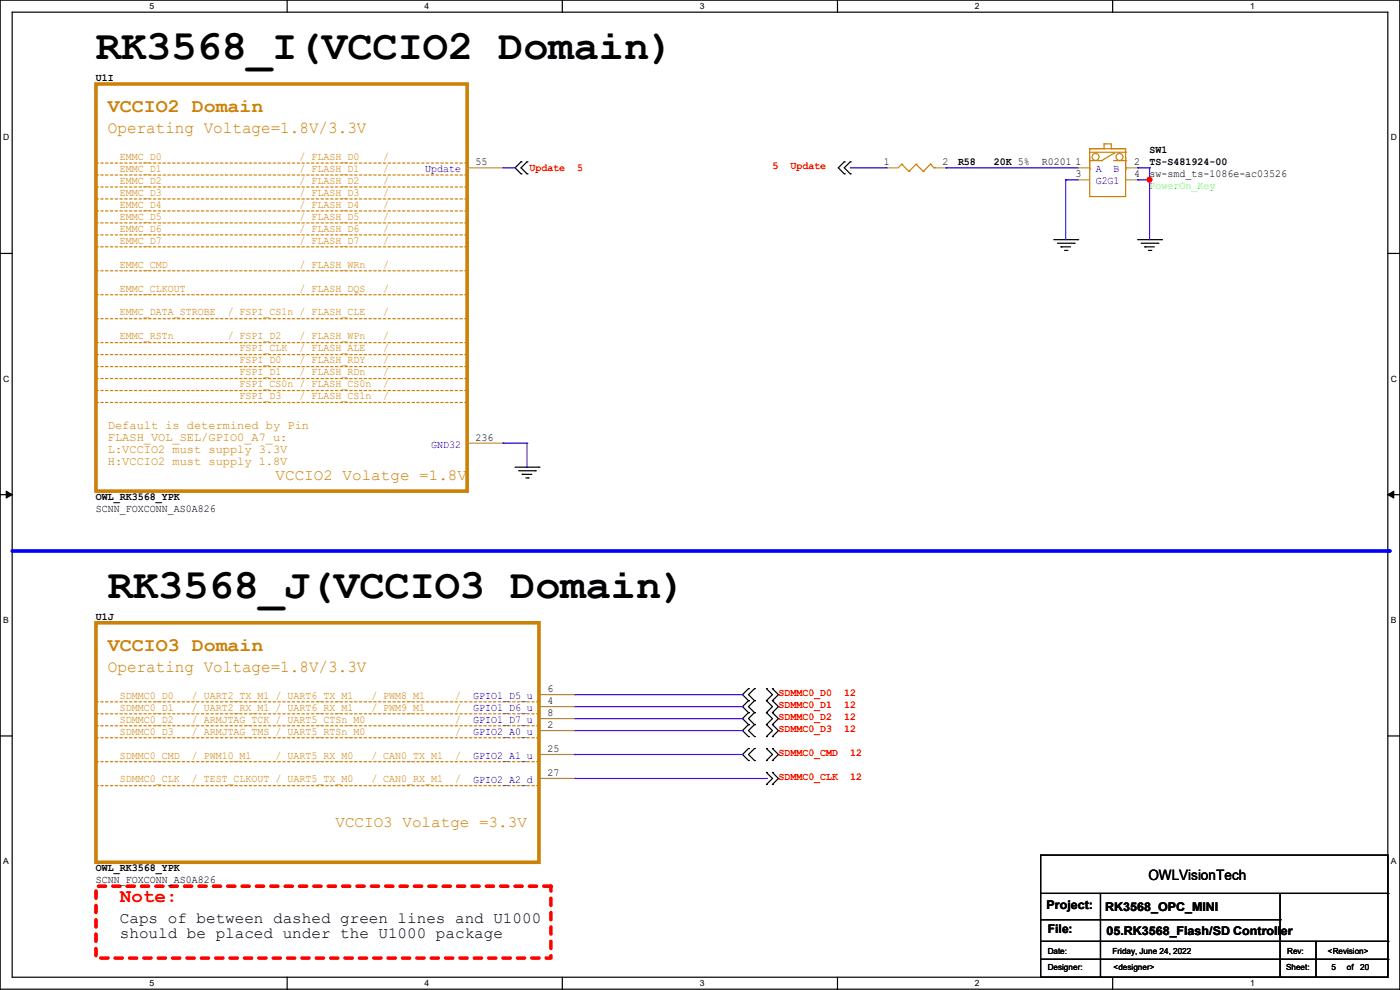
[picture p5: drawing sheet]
<svg xmlns="http://www.w3.org/2000/svg" width="297mm" height="210mm" viewBox="0 0 297 210" stroke-linecap="round" stroke-linejoin="round" font-family="sans-serif">
<path d="M0 0h297v209.8h-297zM2.6 2.6h291.8v204.7h-291.8z" fill="none" stroke="#000" stroke-width=".25"/>
<g fill="#fff">
<path d="M31.7 .3h1v2h-1z"/>
<path d="M31.7 207.6h1v1.9h-1z"/>
</g>
<path d="M60.9 0v2.6M60.9 207.3v2.5" fill="none" stroke="#000" stroke-width=".25"/>
<g fill="#fff">
<path d="M90.1 .3h1v2h-1z"/>
<path d="M90.1 207.6h1v1.9h-1z"/>
</g>
<path d="M119.3 0v2.6M119.3 207.3v2.5" fill="none" stroke="#000" stroke-width=".25"/>
<g fill="#fff">
<path d="M148.5 .3h.9v2h-.9z"/>
<path d="M148.5 207.6h.9v1.9h-.9z"/>
</g>
<path d="M177.7 0v2.6M177.7 207.3v2.5" fill="none" stroke="#000" stroke-width=".25"/>
<g fill="#fff">
<path d="M206.8 .3h1v2h-1z"/>
<path d="M206.8 207.6h1v1.9h-1z"/>
</g>
<path d="M236.1 0v2.6M236.1 207.3v2.5" fill="none" stroke="#000" stroke-width=".25"/>
<g fill="#fff">
<path d="M265.2 .3h1v2h-1z"/>
<path d="M265.2 207.6h1v1.9h-1z"/>
<path d="M.7 28.2h1.2v1.9h-1.2z"/>
<path d="M295.1 28.2h1.2v1.9h-1.2z"/>
<path d="M.7 79.3h1.2v2h-1.2z"/>
<path d="M295.1 79.3h1.2v2h-1.2z"/>
</g>
<path d="M0 53.8h2.6M294.4 53.8h2.6" fill="none" stroke="#000" stroke-width=".25"/>
<g fill="#fff">
<path d="M.7 130.5h1.2v2h-1.2z"/>
<path d="M295.1 130.5h1.1v2h-1.1z"/>
</g>
<path d="M0 104.9h2.6M294.4 104.9h2.6" fill="none" stroke="#000" stroke-width=".25"/>
<path d="M1.3 104.2l1.3 .7-1.3 .8zM294.4 104.9l1.3-.7v1.5z" fill="#000" stroke="#000" stroke-width=".21"/>
<g fill="#fff">
<path d="M.7 181.7h1.2v2h-1.2z"/>
<path d="M295.1 181.7h1.1v2h-1.1z"/>
</g>
<path d="M0 156.1h2.6M294.4 156.1h2.6" fill="none" stroke="#000" stroke-width=".25"/>
<path d="M2.6 116.9h292.1" fill="none" stroke="#00f" stroke-width=".76"/>
<circle cx="294.7" cy="116.9" r=".38" fill="#00f"/>
<path d="M20.4 188h96.5v15.2h-96.5z" fill="none" stroke="#f00" stroke-width=".76" stroke-dasharray="1.5 1.5"/>
<g fill="none" stroke="#000" stroke-width=".25">
<path d="M110.5 34.3h.1M110.5 36.9h.1M110.5 34.3l-1.2 1.3 1.2 1.3M111.8 36.9h.1M111.8 34.3h.1M111.8 34.3l-1.3 1.3 1.3 1.3M179.1 36.9h.1M179.1 34.3h.1M179.1 34.3l-1.3 1.3 1.3 1.3M180.4 36.9h.1M180.4 34.3h.1M180.4 34.3l-1.3 1.3 1.3 1.3"/>
<path d="M223.6 50.8h5M224.3 51.6h3.6M225.1 52.4h.1M225.1 52.4h2M225.8 53.1h.6M226.4 53.1h.1M227.9 51.6h.1M228.6 50.8h.1M241.3 50.8h5.1M242.1 51.6h3.6M242.9 52.4h.1M242.9 52.4h2"/>
<path d="M243.6 53.1h.5M244.1 53.1h.1M245.7 51.6h.1M246.4 50.8h.1M109.3 99.1h5M110 99.9h3.6M113.6 99.9h.1M114.3 99.1h.1M110.8 100.6h.1M110.8 100.6h2M111.5 101.4h.6M112.1 101.4h.1"/>
<path d="M158.8 146.1h.1M158.8 148.6h.1M158.8 151.2h.1M158.8 158.8h.1M158.8 153.7h.1M158.8 156.3h.1M158.8 146.1l-1.3 1.3 1.3 1.2M158.8 153.7l-1.3 1.3 1.3 1.3M158.8 148.6l-1.3 1.3 1.3 1.3M158.8 158.8l-1.3 1.3 1.3 1.2M158.8 151.2l-1.3 1.2 1.3 1.3M160.1 148.6h.1"/>
<path d="M160.1 146.1h.1M160.1 151.2h.1M160.1 158.8h.1M160.1 153.7h.1M160.1 156.3h.1M160.1 146.1l-1.3 1.3 1.3 1.2M160.1 151.2l-1.3 1.2 1.3 1.3M160.1 148.6l-1.3 1.3 1.3 1.3M160.1 153.7l-1.3 1.3 1.3 1.3M160.1 158.8l-1.3 1.3 1.3 1.2M162.6 148.6h.1M162.6 146.1h.1"/>
<path d="M162.6 151.2h.1M162.6 158.8h.1M162.6 153.7h.1M162.6 156.3h.1M162.6 151.2l1.3 1.2-1.3 1.3M162.6 146.1l1.3 1.3-1.3 1.2M162.6 153.7l1.3 1.3-1.3 1.3M162.6 148.6l1.3 1.3-1.3 1.3M162.6 158.8l1.3 1.3-1.3 1.2M163.9 148.6h.1M163.9 146.1h.1M163.9 151.2h.1"/>
<path d="M163.9 158.8h.1M163.9 153.7h.1M163.9 156.3h.1M163.9 153.7l1.2 1.3-1.2 1.3M163.9 146.1l1.2 1.3-1.2 1.2M163.9 148.6l1.2 1.3-1.2 1.3M163.9 151.2l1.2 1.2-1.2 1.3M163.9 158.8l1.2 1.3-1.2 1.2M158.8 161.3h.1M160.1 161.3h.1M162.6 161.3h.1M162.6 166.4h.1"/>
<path d="M162.6 163.9h.1M162.6 163.9l1.3 1.2-1.3 1.3M163.9 161.3h.1M163.9 166.4h.1M163.9 163.9h.1M163.9 163.9l1.2 1.2-1.2 1.3M220.8 181.4h73.6v25.9h-73.6zM220.8 189.5h73.6M220.8 195.1h50.8M220.8 199.7h73.6M233.5 189.5v17.8M271.6 195.1h.1"/>
<path d="M271.6 199.7h.1M271.6 189.5v17.8M279.2 199.7v7.6M294.4 189.5h.1M294.4 199.7h.1M220.8 203.5h73.6M233.5 207.3h.1M271.6 207.3h.1M279.2 207.3h.1M294.4 203.5h.1"/>
</g>
<g fill="none" stroke="#cc8006" stroke-width=".25" stroke-dasharray=".5 .5">
<path d="M20.4 37.1h78.7M20.4 34.6h78.7M20.4 39.7h78.7M99.1 37.1h.1M99.1 34.6h.1M99.1 39.7h.1M20.4 42.2h78.7M20.4 47.3h78.7M20.4 52.4h78.7M20.4 44.7h78.7M20.4 49.8h78.7M20.4 57.4h78.7"/>
<path d="M99.1 42.2h.1M99.1 47.3h.1M99.1 52.4h.1M99.1 44.7h.1M99.1 49.8h.1M99.1 57.4h.1M20.4 75.2h78.7M20.4 77.8h78.7M20.4 62.5h78.7M20.4 72.7h78.7M20.4 67.6h78.7M99.1 75.2h.1"/>
<path d="M99.1 77.8h.1M99.1 62.5h.1M99.1 72.7h.1M99.1 67.6h.1M20.4 80.3h78.7M20.4 82.8h78.7M20.4 85.4h78.7M99.1 80.3h.1M99.1 82.8h.1M99.1 85.4h.1M20.4 151.4h93.9M20.4 156.5h93.9"/>
<path d="M20.4 154h93.9M20.4 148.9h93.9M114.3 151.4h.1M114.3 156.5h.1M114.3 154h.1M114.3 148.9h.1M20.4 166.7h93.9M20.4 161.6h93.9M114.3 166.7h.1M114.3 161.6h.1"/>
</g>
<path d="M20.4 17.8h78.7v86.4h-78.7zM20.4 132.1h93.9v50.8h-93.9z" fill="none" stroke="#cc8006" stroke-width=".76"/>
<g fill="none" stroke="#a84" stroke-width=".25">
<path d="M99.1 35.6h7.6M106.7 35.6h.1M188 35.6h.1M188 35.6h2.5M198.2 35.6h2.5M200.7 35.6h.1M228.6 35.6h.1M228.6 38.1h.1M228.6 35.6h2.6M228.6 38.1h2.6M238.8 35.6h2.5M238.8 38.1h2.5"/>
<path d="M241.3 35.6h.1M241.3 38.1h.1M99.1 94h7.6M106.7 94h.1M114.3 147.4h7.7M114.3 149.9h7.7M114.3 152.4h7.7M114.3 155h7.7M122 147.4h.1M122 149.9h.1M122 152.4h.1M122 155h.1"/>
<path d="M114.3 160.1h7.7M114.3 165.1h7.7M122 160.1h.1M122 165.1h.1"/>
</g>
<g fill="none" stroke="#cc8006" stroke-width=".25">
<path d="M191.3 34.8h.1M191.3 34.8l-.8 .8M191.3 34.8l1.5 1.6M192.8 36.4h.1M194.4 34.8h.1M194.4 34.8l-1.6 1.6M194.4 34.8l1.5 1.6M195.9 36.4h.1M197.4 34.8h.1M197.4 34.8l-1.5 1.6M197.4 34.8l.8 .8M198.2 35.6h.1"/>
<path d="M231.2 31.5h7.6v10.2h-7.6zM231.2 31.5h.1M231.2 35.9h.1M231.2 31.5h3M231.2 32.3h7.6M231.2 33.3v2.6M231.2 34.1h2.5M233.7 34.1h.1M234.2 30.5h.1M234.2 31.5h.1M234.2 30.5h1.6v1M234.2 30.5v1"/>
<path d="M235.8 31.5h.1M235.8 31.5h3M236.3 32.6h.1M236.3 34.1h2.5M236.3 32.6l-2.6 1.5M238.8 32.3h.1M238.8 35.9h.1M238.8 34.1h.1M238.8 33.3v2.6"/>
<circle cx="232.4" cy="33.3" r=".74"/>
<circle cx="237.5" cy="33.3" r=".74"/>
</g>
<g fill="none" stroke="#4200ff" stroke-width=".25">
<path d="M106.7 35.6h2.6M109.3 35.6h.1M180.4 35.6h7.6M188 35.6h.1M200.7 35.6h.1M200.7 35.6h27.9M226.1 38.1h.1M226.1 38.1h2.5M226.1 38.1v12.7M241.3 38.1h.1M241.3 35.6h.1M241.3 35.6h2.6"/>
<path d="M241.3 38.1h2.6M243.9 38.1h.1M243.9 35.6h.1M243.9 35.6v15.2M106.7 94h.1M106.7 94h5.1M111.8 94h.1M111.8 94v5.1M122 155h35.5M122 152.4h35.5M122 147.4h35.5M122 149.9h35.5"/>
<path d="M157.5 155h.1M157.5 152.4h.1M157.5 147.4h.1M157.5 149.9h.1M122 160.1h.1M122 160.1h35.5M122 165.1h40.6M162.6 165.1h.1"/>
</g>
<circle cx="243.9" cy="38.1" r=".49" fill="#f00" stroke="#f00" stroke-width=".25"/>
<g font-size="8.9">
<text x="20.4" y="12.5">RK3568_I(VCCIO2 Domain)</text>
<text x="22.9" y="126.8">RK3568_J(VCCIO3 Domain)</text>
</g>
<g font-size="4.1" fill="#cc8006">
<text x="22.9" y="23.8">VCCIO2 Domain</text>
<text x="22.9" y="138.1">VCCIO3 Domain</text>
</g>
<text font-size="4.1" fill="#f00" x="25.4" y="191.4">Note:</text>
<g font-size="3.6" fill="#cc8006">
<text x="22.9" y="28.2">Operating Voltage=1.8V/3.3V</text>
<text x="22.9" y="142.5">Operating Voltage=1.8V/3.3V</text>
</g>
<g font-size="3.3" fill="#cc8006">
<text x="58.5" y="101.7">VCCIO2 Volatge =1.8V</text>
<text x="71.2" y="175.4">VCCIO3 Volatge =3.3V</text>
</g>
<g font-size="3.3">
<text x="25.4" y="195.7">Caps of between dashed green lines and U1000</text>
<text x="25.4" y="199">should be placed under the U1000 package</text>
</g>
<text font-size="3" x="243.6" y="186.7">OWLVisionTech</text>
<g font-size="2.5" fill="#cc8006">
<text x="22.9" y="91">Default is determined by Pin</text>
<text x="22.9" y="93.6">FLASH_VOL_SEL/GPIO0_A7_u:</text>
<text x="22.9" y="96.1">L:VCCIO2 must supply 3.3V</text>
<text x="22.9" y="98.6">H:VCCIO2 must supply 1.8V</text>
</g>
<g font-size="2.5">
<text x="222" y="192.9">Project:</text>
<text x="222.3" y="198">File:</text>
<text x="234.5" y="193.2">RK3568_OPC_MINI</text>
<text x="234.7" y="198.2">05.RK3568_Flash/SD Controller</text>
</g>
<g font-size="2.3">
<text x="20.4" y="17.1">U1I</text>
<text x="100.9" y="35.1">55</text>
<text x="187.5" y="35.1">1</text>
<text x="199.9" y="35.1">2</text>
<text x="203.2" y="34.9">R58</text>
<text x="210.9" y="34.9">20K 5%</text>
<text x="221" y="34.9">R0201</text>
<text x="228.1" y="35.1">1</text>
<text x="240.6" y="35.1">2</text>
<text x="243.9" y="34.9">TS-S481924-00</text>
<text x="243.9" y="32.4">SW1</text>
<text x="228.1" y="37.6">3</text>
<text x="240.6" y="37.6">4</text>
<text x="243.9" y="37.5">sw-smd_ts-1086e-ac03526</text>
<text x="100.9" y="93.5">236</text>
<text x="20.4" y="106">OWL_RK3568_YPK</text>
<text x="20.4" y="108.6">SCNN_FOXCONN_AS0A826</text>
<text x="20.4" y="131.4">U1J</text>
<text x="116.1" y="146.8">6</text>
<text x="116.1" y="149.4">4</text>
<text x="116.1" y="151.9">8</text>
<text x="116.1" y="154.4">2</text>
<text x="116.1" y="159.5">25</text>
<text x="116.1" y="164.6">27</text>
<text x="20.4" y="184.8">OWL_RK3568_YPK</text>
<text x="20.4" y="187.3">SCNN_FOXCONN_AS0A826</text>
</g>
<g font-size="2.3" fill="#cc8006">
<text x="25.4" y="33.9">EMMC_D0</text>
<text x="63.5" y="33.9">/ FLASH_D0</text>
<text x="81.3" y="33.9">/</text>
<text x="25.4" y="36.4">EMMC_D1</text>
<text x="25.4" y="41.5">EMMC_D3</text>
<text x="25.4" y="39">EMMC_D2</text>
<text x="63.5" y="36.4">/ FLASH_D1</text>
<text x="63.5" y="41.5">/ FLASH_D3</text>
<text x="63.5" y="39">/ FLASH_D2</text>
<text x="81.3" y="39">/</text>
<text x="81.3" y="36.4">/</text>
<text x="81.3" y="41.5">/</text>
<text x="25.4" y="46.6">EMMC_D5</text>
<text x="25.4" y="44.1">EMMC_D4</text>
<text x="63.5" y="46.6">/ FLASH_D5</text>
<text x="63.5" y="44.1">/ FLASH_D4</text>
<text x="81.3" y="46.6">/</text>
<text x="81.3" y="44.1">/</text>
<text x="25.4" y="49.1">EMMC_D6</text>
<text x="25.4" y="51.7">EMMC_D7</text>
<text x="63.5" y="51.7">/ FLASH_D7</text>
<text x="63.5" y="49.1">/ FLASH_D6</text>
<text x="81.3" y="49.1">/</text>
<text x="81.3" y="51.7">/</text>
<text x="25.4" y="56.8">EMMC_CMD</text>
<text x="63.5" y="56.8">/ FLASH_WRn</text>
<text x="81.3" y="56.8">/</text>
<text x="25.4" y="61.8">EMMC_CLKOUT</text>
<text x="63.5" y="61.8">/ FLASH_DQS</text>
<text x="81.3" y="61.8">/</text>
<text x="25.4" y="66.9">EMMC_DATA_STROBE</text>
<text x="48.3" y="66.9">/ FSPI_CS1n / FLASH_CLE</text>
<text x="81.3" y="66.9">/</text>
<text x="25.4" y="72">EMMC_RSTn</text>
<text x="48.3" y="72">/ FSPI_D2</text>
<text x="50.8" y="77.1">FSPI_D0</text>
<text x="50.8" y="74.5">FSPI_CLK</text>
<text x="63.5" y="77.1">/ FLASH_RDY</text>
<text x="63.5" y="72">/ FLASH_WPn</text>
<text x="63.5" y="74.5">/ FLASH_ALE</text>
<text x="81.3" y="74.5">/</text>
<text x="81.3" y="77.1">/</text>
<text x="81.3" y="72">/</text>
<text x="50.8" y="79.6">FSPI_D1</text>
<text x="50.8" y="82.2">FSPI_CS0n / FLASH_CS0n</text>
<text x="63.5" y="79.6">/ FLASH_RDn</text>
<text x="81.3" y="82.2">/</text>
<text x="81.3" y="79.6">/</text>
<text x="50.8" y="84.7">FSPI_D3</text>
<text x="63.5" y="84.7">/ FLASH_CS1n</text>
<text x="81.3" y="84.7">/</text>
<text x="25.4" y="148.2">SDMMC0_D0</text>
<text x="40.7" y="148.2">/ UART2_TX_M1 / UART6_TX_M1</text>
<text x="78.8" y="148.2">/ PWM8_M1</text>
<text x="96.6" y="148.2">/</text>
<text x="25.4" y="155.8">SDMMC0_D3</text>
<text x="25.4" y="153.3">SDMMC0_D2</text>
<text x="25.4" y="150.7">SDMMC0_D1</text>
<text x="40.7" y="153.3">/ ARMJTAG_TCK / UART5_CTSn_M0</text>
<text x="40.7" y="155.8">/ ARMJTAG_TMS / UART5_RTSn_M0</text>
<text x="40.7" y="150.7">/ UART2_RX_M1 / UART6_RX_M1</text>
<text x="78.8" y="150.7">/ PWM9_M1</text>
<text x="96.6" y="153.3">/</text>
<text x="96.6" y="155.8">/</text>
<text x="96.6" y="150.7">/</text>
<text x="25.4" y="160.9">SDMMC0_CMD</text>
<text x="40.7" y="160.9">/ PWM10_M1</text>
<text x="58.5" y="160.9">/ UART5_RX_M0</text>
<text x="78.8" y="160.9">/ CAN0_TX_M1</text>
<text x="96.6" y="160.9">/</text>
<text x="25.4" y="166">SDMMC0_CLK</text>
<text x="40.7" y="166">/ TEST_CLKOUT / UART5_TX_M0</text>
<text x="78.8" y="166">/ CAN0_RX_M1</text>
<text x="96.6" y="166">/</text>
</g>
<g font-size="2.3" fill="#f00">
<text x="163.9" y="35.9">5</text>
<text x="167.7" y="35.9">Update</text>
<text x="112.3" y="36.2">Update</text>
<text x="122.5" y="36.2">5</text>
<text x="165.1" y="147.7">SDMMC0_D0</text>
<text x="179.1" y="147.7">12</text>
<text x="165.1" y="150.2">SDMMC0_D1</text>
<text x="165.1" y="152.8">SDMMC0_D2</text>
<text x="165.1" y="155.3">SDMMC0_D3</text>
<text x="179.1" y="150.2">12</text>
<text x="179.1" y="152.8">12</text>
<text x="179.1" y="155.3">12</text>
<text x="165.1" y="160.4">SDMMC0_CMD</text>
<text x="180.4" y="160.4">12</text>
<text x="165.1" y="165.5">SDMMC0_CLK</text>
<text x="180.4" y="165.5">12</text>
</g>
<g font-size="2.3" fill="#00c">
<text x="90.2" y="36.5">Update</text>
<text x="232.5" y="36.5">A</text>
<text x="232.5" y="39.1">G2G1</text>
<text x="236.3" y="36.5">B</text>
<text x="91.5" y="95">GND32</text>
<text x="100.4" y="148.3">GPIO1_D5_u</text>
<text x="100.4" y="150.8">GPIO1_D6_u</text>
<text x="100.4" y="153.4">GPIO1_D7_u</text>
<text x="100.4" y="155.9">GPIO2_A0_u</text>
<text x="100.4" y="161">GPIO2_A1_u</text>
<text x="100.4" y="166.1">GPIO2_A2_d</text>
</g>
<text font-size="2.3" fill="#0f0" x="243.9" y="40">PowerOn_Key</text>
<g font-size="1.8">
<text x="31.7" y="1.9">5</text>
<text x="90.1" y="1.9">4</text>
<text x="148.5" y="1.9">3</text>
<text x="206.8" y="1.9">2</text>
<text x="265.2" y="1.9">1</text>
<text x=".7" y="29.8">D</text>
<text x="295.1" y="29.8">D</text>
<text x=".7" y="80.9">C</text>
<text x="295.1" y="80.9">C</text>
<text x=".7" y="132.1">B</text>
<text x="295.1" y="132.1">B</text>
<text x=".7" y="183.3">A</text>
<text x="295.1" y="183.3">A</text>
<text x="222.3" y="202.3">Date:</text>
<text x="236" y="202.3">Friday, June 24, 2022</text>
<text x="273.1" y="202.3">Rev:</text>
<text x="281.7" y="202.3">&lt;Revision&gt;</text>
<text x="31.7" y="209.2">5</text>
<text x="90.1" y="209.2">4</text>
<text x="148.5" y="209.2">3</text>
<text x="206.8" y="209.2">2</text>
<text x="222.3" y="205.9">Designer:</text>
<text x="236.3" y="205.9">&lt;designer&gt;</text>
<text x="265.2" y="209.2">1</text>
<text x="272.8" y="205.9">Sheet:</text>
<text x="282.5" y="205.9">5</text>
<text x="285.7" y="205.9">of</text>
<text x="288.6" y="205.9">20</text>
</g>
</svg>
